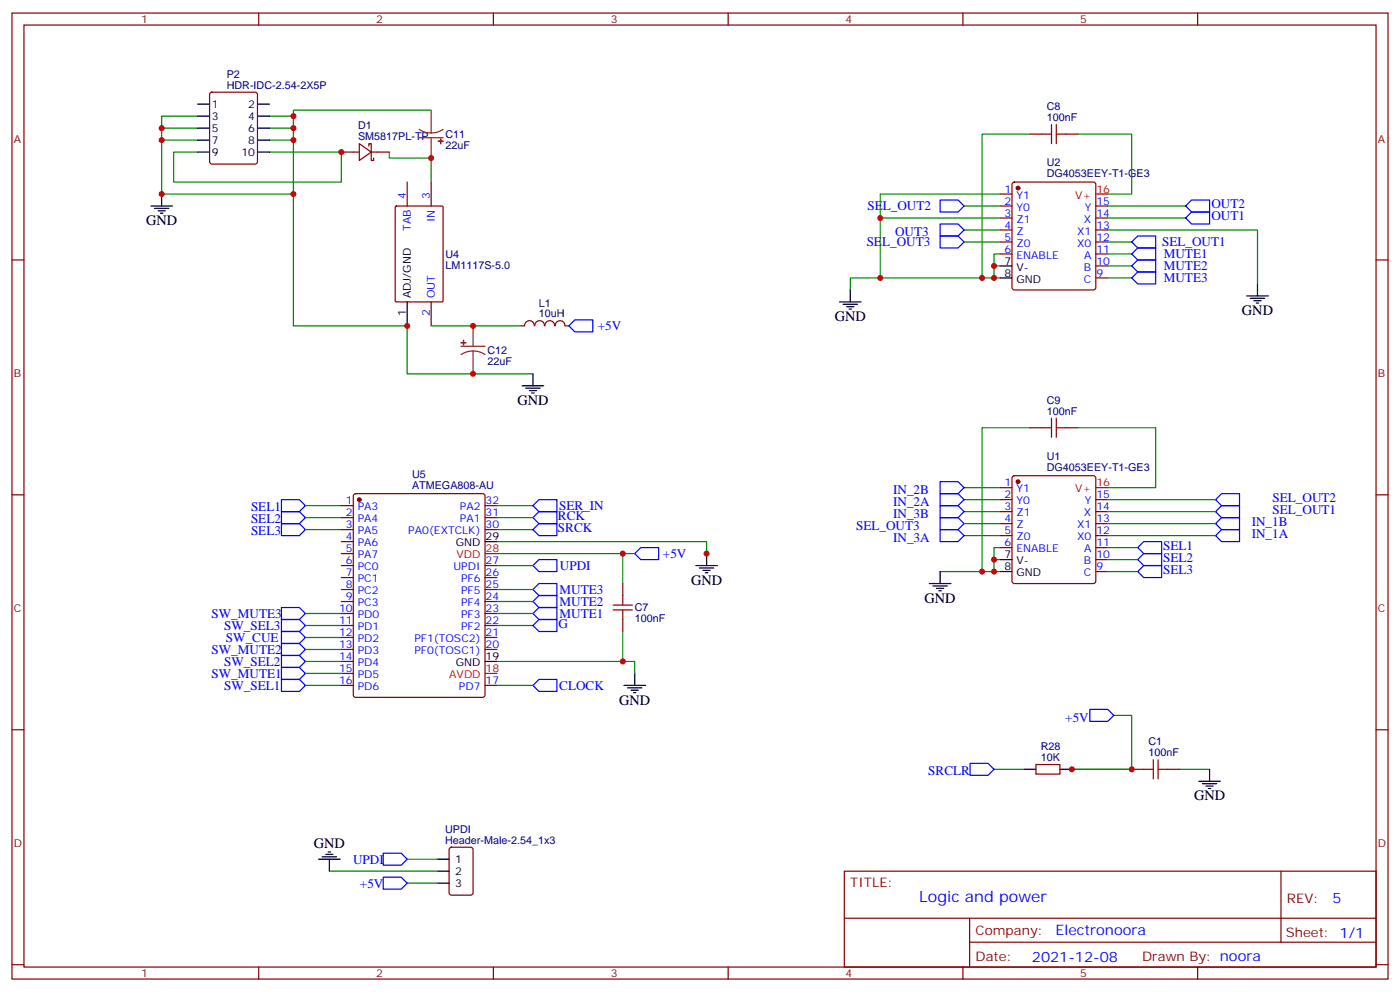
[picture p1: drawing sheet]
<svg xmlns="http://www.w3.org/2000/svg" width="412mm" height="292mm" viewBox="0 0 412 292" stroke-linecap="round" stroke-linejoin="round" font-family="sans-serif">
<g fill="none" stroke="#870000" stroke-width=".35">
<path d="M3.5 3.8h405.4v284.4h-405.4zM7.1 7.4h398.2v277.3h-398.2zM76.2 3.8v3.6M145.3 3.8v3.6M214.5 3.8v3.6M283.6 3.8v3.6M352.8 3.8v3.6M62 27.3l.4-.2h12.7l.7 .5v20l-.4 .6-13 .1-.6-.5-.1-20zM303.4 39.5h3.5M314 39.5h3.5M100.5 44.8h5.3M105.8 42.3l3.6 2.5-3.6 2.4z"/>
<path d="M108.7 43v-.7h.7v4.9h.7v-.7M109.4 44.8h5.3M119.9 53.6v7M127 53.6v7M294.6 57.1h3.5M298.3 53.8l.5-.2h23.3l.5 .2 .2 .5v30.3l-.2 .5-.5 .2h-23.3l-.5-.2-.2-.5v-30.3zM3.5 76.5h3.6M116.5 60.8l.3-.2h13.4l.3 .2v27.7l-.2 .3-13.5 .1-.3-.2zM294.6 60.6h3.5M294.6 64.2h3.5M294.6 67.7h3.5M294.6 71.2h3.5"/>
<path d="M294.6 74.8h3.5M322.8 60.6h3.5M322.8 64.2h3.5M322.8 67.7h3.5M322.8 71.2h3.5M322.8 74.8h3.5M322.8 78.3h3.5M405.3 76.5h3.6M127 88.9v7M153.5 95.9h1M154.6 95.9a1.41 1.41 0 0 1 1.4-1.5 1.41 1.41 0 0 1 1.4 1.5M157.6 95.9a1.41 1.41 0 0 1 1.4-1.5 1.41 1.41 0 0 1 1.4 1.5"/>
<path d="M160.5 95.9a1.41 1.41 0 0 1 1.4-1.5 1.41 1.41 0 0 1 1.4 1.5M163.6 95.9a1.41 1.41 0 0 1 1.4-1.5 1.41 1.41 0 0 1 1.4 1.5M166.5 95.9h1.1M322.8 81.8h3.5M303.4 125.9h3.5M314 125.9h3.5M3.5 145.7h3.6M100.5 148.8h3.6M100.5 152.4h3.6M100.5 155.9h3.6M100.5 159.4h3.6M104.3 145.5l.5-.2h37.4l.6 .4 .1 58.9-.5 .6-37.6 .1-.7-.5v-58.8z"/>
<path d="M142.9 148.8h3.5M142.9 152.4h3.5M142.9 155.9h3.5M294.6 143.5h3.5M294.6 147.1h3.5M294.6 150.6h3.5M294.6 154.1h3.5M294.6 157.7h3.5M298.3 140.2l.5-.2h23.3l.5 .2 .2 .5v30.4l-.2 .5-.5 .2h-23.3l-.5-.3-.2-.4v-30.4zM322.8 147.1h3.5M322.8 150.6h3.5M322.8 154.1h3.5"/>
<path d="M322.8 157.7h3.5M405.3 145.7h3.6M100.5 162.9h3.6M100.5 166.5h3.6M100.5 170h3.6M100.5 173.5h3.6M100.5 177.1h3.6M142.9 166.5h3.5M142.9 170h3.5M142.9 173.5h3.5M142.9 177.1h3.5M183.4 171.8v3.5"/>
<path d="M294.6 161.2h3.5M322.8 161.2h3.5M322.8 168.2h3.5M322.8 164.7h3.5M100.5 180.6h3.6M100.5 184.1h3.6M100.5 187.6h3.6M100.5 191.2h3.6M100.5 194.7h3.6M100.5 198.2h3.6M142.9 180.6h3.5M142.9 184.1h3.5"/>
<path d="M142.9 187.6h3.5M142.9 191.2h3.5M183.4 182.4v3.5M3.5 214.8h3.6M100.5 201.8h3.6M142.9 201.8h3.5M405.3 214.8h3.6M305.2 225h7v2.9h-7zM333.4 226.4h3.5M344 226.4h3.5M132.5 249.6l.5-.2h5.6l.7 .4v13l-.4 .6-5.9 .1-.7-.5v-12.9zM248.7 256.4h156.6v28.3h-156.6z"/>
<path d="M377.3 256.5v20.8M248.7 270.3h156.5M285.6 277.3h119.6M285.6 270.3v14.1M3.5 284h3.6M76.2 284.7v3.5M145.3 284.7v3.5M214.5 284.7v3.5M283.6 284.7v3.5M352.8 284.7v3.5M405.3 284h3.6"/>
</g>
<g fill="none" stroke="#008700" stroke-width=".35">
<path d="M47.6 37.7v3.5h10.6M58.2 34.2h-10.6v3.5h10.6M79.4 37.7h7v3.5h-7M79.4 34.2h7v3.5M127 32.4h-40.6v1.8M303.4 39.5h-14.1v42.3M317.5 39.5h15.9v17.6h-7.1M47.6 41.2v15.9h38.8v-15.9M58.2 44.8h-7v8.8h49.3v-8.8h-21.1M86.4 57.1v38.8h33.5v14.1h37.1M114.7 44.8v1.7h12.3v7.1M294.6 57.1h-35.3v7.1h35.3"/>
<path d="M259.3 64.2v17.6M284 67.7h10.6M284 60.6h10.6M284 71.2h10.6M292.8 78.3v3.5M294.6 74.8h-1.8v3.5h1.8M326.3 67.7h44.1v15.9M326.3 60.6h22.9M326.3 64.2h22.9M326.3 74.8h7.1M326.3 78.3h7.1M326.3 71.2h7.1"/>
<path d="M127 95.9h26.5M294.6 81.8h-44.1v3.5M326.3 81.8h7.1M303.4 125.9h-14.1v42.3M317.5 125.9h22.9v17.6h-14.1M90 155.9h10.5M90 152.4h10.5M90 148.8h10.5M146.4 159.4h61.7v5.3M146.4 155.9h10.6M146.4 152.4h10.6M146.4 148.8h10.6"/>
<path d="M284 143.5h10.6M284 147.1h10.6M284 150.6h10.6M284 157.7h10.6M284 154.1h10.6M326.3 147.1h31.8M326.3 150.6h31.8M326.3 157.7h31.8M326.3 154.1h31.8M146.4 173.5h10.6M146.4 177.1h10.6M146.4 166.5h10.6"/>
<path d="M146.4 162.9h40.6M183.4 162.9v8.9M276.9 168.2h17.7M292.8 164.7v3.5M294.6 161.2h-1.8v3.5h1.8M326.3 168.2h8.8M326.3 161.2h8.8M326.3 164.7h8.8M90 180.6h10.5M90 191.2h10.5M90 194.7h10.5M90 184.1h10.5"/>
<path d="M90 187.6h10.5M90 198.2h10.5M146.4 194.7h40.6v3.5M146.4 180.6h10.6M146.4 184.1h10.6M183.4 185.9v8.8M90 201.8h10.5M146.4 201.8h10.6M328.1 210.6h5.3v15.8h-17.7h17.7M292.8 226.4h8.8M347.5 226.4h8.8M97 256.4h31.8"/>
<path d="M119.9 252.9h8.9M119.9 260h8.9"/>
</g>
<g fill="none" stroke="#000" stroke-width=".35">
<path d="M58.2 30.7h3.5M58.2 34.2h3.5M58.2 37.7h3.5M75.8 30.7h3.6M75.8 34.2h3.6M75.8 37.7h3.6M47.6 57.1v3.5M58.2 41.2h3.5M58.2 44.8h3.5M75.8 41.2h3.6M75.8 44.8h3.6M44.4 60.6h6.4"/>
<path d="M45.5 61.3h4.2M46.6 62.1h2.1M47.3 62.8h.7M294.6 78.3h3.5M119.9 88.9v7M247.3 88.9h6.3M248.4 89.6h4.2M249.4 90.3h2.1M250.1 91h.7M250.5 85.3v3.6M294.6 81.8h3.5M367.2 87.1h6.4"/>
<path d="M368.3 87.8h4.2M369.4 88.5h2.1M370.1 89.2h.7M370.4 83.6v3.5M153.8 113.6h6.4M154.9 114.3h4.2M155.9 115h2.1M156.6 115.7h.7M157 110v3.6M142.9 159.4h3.5M205 166.5h6.3M206 167.2h4.3"/>
<path d="M207.1 167.9h2.1M207.8 168.6h.7M208.1 162.9v3.6M273.8 171.8h6.3M274.8 172.5h4.2M275.9 173.2h2.1M276.6 173.9h.7M276.9 168.2v3.6M294.6 164.7h3.5M294.6 168.2h3.5M142.9 194.7h3.5M187 198.2v3.6"/>
<path d="M183.8 201.8h6.3M184.9 202.5h4.2M185.9 203.2h2.1M186.6 203.9h.7M301.6 226.4h3.6M312.2 226.4h3.5M353.1 230h6.4M354.2 230.7h4.2M355.2 231.4h2.2M356 232.1h.7M356.3 226.4v3.6M93.8 252.9h6.4"/>
<path d="M94.9 252.2h4.2M96 251.5h2.1M96.7 250.8h.7M97 252.9v3.5M128.8 260h3.5M128.8 252.9h3.5M128.8 256.4h3.5"/>
</g>
<g fill="none" stroke="#00f" stroke-width=".35">
<path d="M276.9 58.9h5.3l1.8 1.7-1.8 1.8h-5.3zM276.9 65.9h5.3l1.8 1.8-1.8 1.8h-5.3zM276.9 69.5h5.3l1.8 1.7-1.8 1.8h-5.3zM333.4 74.8l1.7-1.8h5.3v3.5h-5.3zM333.4 78.3l1.7-1.8h5.3v3.5h-5.3zM333.4 71.2l1.7-1.7h5.3v3.5h-5.3zM349.2 60.6l1.8-1.7h5.3v3.5h-5.3zM349.2 64.2l1.8-1.8h5.3v3.5h-5.3zM167.6 95.9l1.7-1.7h5.3v3.5h-5.3zM333.4 81.8l1.7-1.8h5.3v3.6h-5.3zM82.9 147.1h5.3l1.8 1.7-1.8 1.8h-5.3zM82.9 150.6h5.3l1.8 1.8-1.8 1.7h-5.3z"/>
<path d="M82.9 154.1h5.3l1.8 1.8-1.8 1.8h-5.3zM157 148.8l1.7-1.7h5.3v3.5h-5.3zM157 155.9l1.7-1.8h5.3v3.6h-5.3zM157 152.4l1.7-1.8h5.3v3.5h-5.3zM276.9 148.8h5.3l1.8 1.8-1.8 1.8h-5.3zM276.9 155.9h5.3l1.8 1.8-1.8 1.7h-5.3zM276.9 141.8h5.3l1.8 1.7-1.8 1.8h-5.3zM276.9 145.3h5.3l1.8 1.8-1.8 1.7h-5.3zM276.9 152.4h5.3l1.8 1.7-1.8 1.8h-5.3zM358.1 150.6l1.7-1.8h5.3v3.6h-5.3zM358.1 147.1l1.7-1.8h5.3v3.5h-5.3zM358.1 157.7l1.7-1.8h5.3v3.5h-5.3z"/>
<path d="M358.1 154.1l1.7-1.7h5.3v3.5h-5.3zM82.9 178.8h5.3l1.8 1.8-1.8 1.8h-5.3zM157 177.1l1.7-1.8h5.3v3.5h-5.3zM157 173.5l1.7-1.7h5.3v3.5h-5.3zM157 166.5l1.7-1.8h5.3v3.5h-5.3zM187 162.9l1.7-1.7h5.3v3.5h-5.3zM335.1 161.2l1.8-1.8h5.3v3.5h-5.3zM335.1 164.7l1.8-1.8h5.3v3.6h-5.3zM335.1 168.2l1.8-1.7h5.3v3.5h-5.3zM82.9 196.5h5.3l1.8 1.7-1.8 1.8h-5.3zM82.9 189.4h5.3l1.8 1.8-1.8 1.7h-5.3zM82.9 200h5.3l1.8 1.8-1.8 1.7h-5.3z"/>
<path d="M82.9 192.9h5.3l1.8 1.8-1.8 1.8h-5.3zM82.9 182.4h5.3l1.8 1.7-1.8 1.8h-5.3zM82.9 185.9h5.3l1.8 1.7-1.8 1.8h-5.3zM157 180.6l1.7-1.8h5.3v3.6h-5.3zM157 184.1l1.7-1.7h5.3v3.5h-5.3zM157 201.8l1.7-1.8h5.3v3.5h-5.3zM321 208.8h5.3l1.8 1.8-1.8 1.7h-5.3zM285.8 224.7h5.2l1.8 1.7-1.8 1.8h-5.2zM112.9 258.2h5.3l1.7 1.8-1.7 1.7h-5.3zM112.9 251.1h5.3l1.7 1.8-1.7 1.8h-5.3z"/>
</g>
<g fill="#870000" stroke="#870000" stroke-width=".35">
<circle cx="299.9" cy="55.4" r=".53"/>
<circle cx="299.9" cy="141.8" r=".53"/>
<circle cx="105.8" cy="147.1" r=".53"/>
</g>
<path d="M322.8 57.1h3.5M322.8 143.5h3.5M142.9 162.9h3.5M142.9 198.2h3.5" fill="none" stroke="#f00" stroke-width=".35"/>
<g fill="none" stroke="#a10000" stroke-width=".35">
<path d="M306.9 39.5h2.8M309.7 36.7v5.6M311.1 39.5h2.9M311.1 36.7v5.6M306.9 125.9h2.8M309.7 123.1v5.6M311.1 123.1v5.6M311.1 125.9h2.9M180.6 179.5h5.7M180.6 178.1h5.7M183.4 175.3v2.8M183.4 179.5v2.9"/>
<path d="M336.9 226.4h2.8M339.7 223.6v5.7M341.1 226.4h2.9M341.1 223.6v5.7"/>
</g>
<g fill="#8c2424" stroke="#8c2424" stroke-width=".35">
<path d="M129.8 40.9v1.4z"/>
<path d="M129.1 41.6h1.4z"/>
<path d="M136.5 100.2l.1 1.4z"/>
<path d="M135.8 100.9h1.4z"/>
</g>
<path d="M123.5 38.1l1.6 .8 1.9 .2M127 32.4v6.7M130.5 38.1l-1.6 .8-1.9 .2M123.5 40.5h7M127 40.5v6M139.3 95.9v6M135.8 101.9h7.1M139.3 103.3l-1.8 .3-1.7 .8M139.3 103.3l1.9 .3 1.7 .8M139.3 103.3v6.7" fill="none" stroke="#8c2424" stroke-width=".35"/>
<g fill="#c00">
<circle cx="259.3" cy="81.8" r=".88"/>
<circle cx="289.3" cy="81.8" r=".88"/>
<circle cx="289.3" cy="168.2" r=".88"/>
<circle cx="259.3" cy="64.2" r=".88"/>
<circle cx="86.4" cy="37.7" r=".88"/>
<circle cx="86.4" cy="41.2" r=".88"/>
<circle cx="86.4" cy="34.2" r=".88"/>
<circle cx="127" cy="46.5" r=".88"/>
<circle cx="86.4" cy="57.1" r=".88"/>
<circle cx="119.9" cy="95.9" r=".88"/>
<circle cx="139.3" cy="110" r=".88"/>
<circle cx="47.6" cy="37.7" r=".88"/>
<circle cx="47.6" cy="57.1" r=".88"/>
<circle cx="333.4" cy="226.4" r=".88"/>
<circle cx="315.7" cy="226.4" r=".88"/>
<circle cx="100.5" cy="44.8" r=".88"/>
<circle cx="183.4" cy="162.9" r=".88"/>
<circle cx="183.4" cy="194.7" r=".88"/>
<circle cx="208.1" cy="162.9" r=".88"/>
<circle cx="47.6" cy="41.2" r=".88"/>
<circle cx="139.3" cy="95.9" r=".88"/>
<circle cx="292.8" cy="81.8" r=".88"/>
<circle cx="292.8" cy="78.3" r=".88"/>
<circle cx="292.8" cy="168.2" r=".88"/>
<circle cx="292.8" cy="164.7" r=".88"/>
</g>
<text font-size="4.6" fill="#00f" x="270.8" y="265.5">Logic and power</text>
<g font-size="4.2">
<text x="43" y="66.3">GND</text>
<text x="245.9" y="94.5">GND</text>
<text x="365.8" y="92.7">GND</text>
<text x="152.4" y="119.2">GND</text>
<text x="203.6" y="172.1">GND</text>
<text x="272.3" y="177.4">GND</text>
<text x="182.4" y="207.4">GND</text>
<text x="351.7" y="235.6">GND</text>
<text x="92.4" y="249.7">GND</text>
</g>
<g font-size="4.2" fill="#00f">
<text x="392.5" y="265.7">5</text>
<text x="310.9" y="275.3">Electronoora</text>
<text x="304" y="283.1">2021-12-08</text>
</g>
<g font-size="3.9" fill="#00f">
<text x="255.5" y="61.9">SEL_OUT2</text>
<text x="356.8" y="61.3">OUT2</text>
<text x="356.8" y="64.9">OUT1</text>
<text x="263.7" y="69.5">OUT3</text>
<text x="255.3" y="72.5">SEL_OUT3</text>
<text x="342.3" y="72.5">SEL_OUT1</text>
<text x="342.8" y="76">MUTE1</text>
<text x="342.8" y="79.5">MUTE2</text>
<text x="342.8" y="83.1">MUTE3</text>
<text x="176.1" y="97.2">+5V</text>
<text x="263.1" y="145.3">IN_2B</text>
<text x="263.1" y="148.8">IN_2A</text>
<text x="374.9" y="147.8">SEL_OUT2</text>
<text x="73.9" y="150.5">SEL1</text>
<text x="73.9" y="154">SEL2</text>
<text x="164.4" y="153">RCK</text>
<text x="164.7" y="150.1">SER_IN</text>
<text x="252.2" y="155.9">SEL_OUT3</text>
<text x="263.1" y="152.4">IN_3B</text>
<text x="368.7" y="154.8">IN_1B</text>
<text x="374.9" y="151.4">SEL_OUT1</text>
<text x="73.9" y="157.5">SEL3</text>
<text x="164.4" y="156.5">SRCK</text>
<text x="263.1" y="159.4">IN_3A</text>
<text x="342.6" y="161.9">SEL1</text>
<text x="368.7" y="158.4">IN_1A</text>
<text x="164.9" y="167.7">UPDI</text>
<text x="195.3" y="164.2">+5V</text>
<text x="342.6" y="165.5">SEL2</text>
<text x="342.6" y="169">SEL3</text>
<text x="164.8" y="178.3">MUTE2</text>
<text x="164.8" y="174.7">MUTE3</text>
<text x="62.3" y="181.8">SW_MUTE3</text>
<text x="66" y="185.3">SW_SEL3</text>
<text x="164.5" y="184.8">G</text>
<text x="164.8" y="181.8">MUTE1</text>
<text x="66.6" y="188.9">SW_CUE</text>
<text x="62.3" y="192.4">SW_MUTE2</text>
<text x="66" y="195.9">SW_SEL2</text>
<text x="62.3" y="199.5">SW_MUTE1</text>
<text x="66" y="203">SW_SEL1</text>
<text x="164.7" y="203">CLOCK</text>
<text x="313.8" y="212.4">+5V</text>
<text x="273.4" y="228.2">SRCLR</text>
<text x="104" y="254.3">UPDI</text>
<text x="106" y="261.3">+5V</text>
</g>
<g font-size="3.9" fill="#800">
<text x="250.5" y="261">TITLE:</text>
<text x="379.1" y="265.7">REV:</text>
<text x="287.4" y="275.2">Company:</text>
<text x="378.7" y="275.8">Sheet: 1/1</text>
<text x="287.4" y="282.9">Date:</text>
<text x="336.4" y="283">Drawn By: noora</text>
</g>
<g font-size="3.2" fill="#800">
<text x="41.6" y="6.8">1</text>
<text x="110.8" y="6.8">2</text>
<text x="179.9" y="6.8">3</text>
<text x="249.1" y="6.8">4</text>
<text x="318.2" y="6.8">5</text>
<text x="4.1" y="41.9">A</text>
<text x="405.9" y="41.9">A</text>
<text x="4.1" y="111.1">B</text>
<text x="405.9" y="111.1">B</text>
<text x="4.1" y="180.2">C</text>
<text x="405.9" y="180.2">C</text>
<text x="4.1" y="249.4">D</text>
<text x="405.9" y="249.4">D</text>
<text x="41.6" y="287.7">1</text>
<text x="110.8" y="287.7">2</text>
<text x="179.9" y="287.7">3</text>
<text x="249.1" y="287.7">4</text>
<text x="318.2" y="287.7">5</text>
</g>
<g font-size="3.2" fill="#000080">
<text x="66.8" y="22.9">P2</text>
<text x="66.8" y="26.1">HDR-IDC-2.54-2X5P</text>
<text x="308.3" y="35.6">100nF</text>
<text x="308.3" y="32.4">C8</text>
<text x="105.5" y="41.2">SM5817PL-TP</text>
<text x="105.5" y="38">D1</text>
<text x="131.2" y="40.6">C11</text>
<text x="131.2" y="43.8">22uF</text>
<text x="308.3" y="52.2">DG4053EEY-T1-GE3</text>
<text x="308.3" y="49">U2</text>
<text x="131.2" y="75.9">U4</text>
<text x="131.2" y="79.1">LM1117S-5.0</text>
<text x="158.7" y="93.3">10uH</text>
<text x="158.7" y="90.2">L1</text>
<text x="143.6" y="107.3">22uF</text>
<text x="143.6" y="104.1">C12</text>
<text x="308.3" y="118.8">C9</text>
<text x="308.3" y="122">100nF</text>
<text x="308.3" y="135.4">U1</text>
<text x="121.4" y="143.9">ATMEGA808-AU</text>
<text x="121.4" y="140.7">U5</text>
<text x="308.3" y="138.6">DG4053EEY-T1-GE3</text>
<text x="187" y="180">C7</text>
<text x="187" y="183.1">100nF</text>
<text x="306.6" y="220.8">R28</text>
<text x="338.3" y="219.3">C1</text>
<text x="306.6" y="224">10K</text>
<text x="338.3" y="222.6">100nF</text>
<text x="131.1" y="245.2">UPDI</text>
<text x="131.1" y="248.3">Header-Male-2.54_1x3</text>
</g>
<g font-size="3.2">
<text x="62.4" y="31.7">1</text>
<text x="62.4" y="35.2">3</text>
<text x="73.1" y="31.7">2</text>
<text x="73.1" y="35.2">4</text>
<text x="62.4" y="38.8">5</text>
<text x="73.1" y="38.8">6</text>
<text x="62.4" y="42.3">7</text>
<text x="62.4" y="45.8">9</text>
<text x="71.1" y="45.8">10</text>
<text x="73.1" y="42.3">8</text>
<text x="295.9" y="77.9">7</text>
<text x="295.9" y="81.5">8</text>
<text x="299.4" y="79.7">V-</text>
<text x="299.4" y="83.2">GND</text>
<text x="121" y="87.8" transform="rotate(-90 121 87.8)">ADJ/GND</text>
<text x="119.6" y="93" transform="rotate(-90 119.6 93)">1</text>
<text x="134.3" y="160.8">GND</text>
<text x="143.1" y="159.1">29</text>
<text x="295.9" y="164.4">7</text>
<text x="295.9" y="167.9">8</text>
<text x="299.4" y="166.1">V-</text>
<text x="299.4" y="169.7">GND</text>
<text x="134.3" y="196.1">GND</text>
<text x="143.1" y="194.3">19</text>
<text x="134.1" y="254">1</text>
<text x="134.1" y="257.5">2</text>
<text x="134.1" y="261">3</text>
</g>
<g font-size="3.2" fill="#00f">
<text x="119.6" y="58.5" transform="rotate(-90 119.6 58.5)">4</text>
<text x="126.6" y="58.5" transform="rotate(-90 126.6 58.5)">3</text>
<text x="295.9" y="56.8">1</text>
<text x="299.4" y="58.5">Y1</text>
<text x="128.1" y="65.4" transform="rotate(-90 128.1 65.4)">IN</text>
<text x="295.9" y="60.3">2</text>
<text x="295.9" y="63.8">3</text>
<text x="299.4" y="62.1">Y0</text>
<text x="299.4" y="65.6">Z1</text>
<text x="319.3" y="65.6">X</text>
<text x="319.5" y="62.1">Y</text>
<text x="323" y="63.8">14</text>
<text x="323" y="60.3">15</text>
<text x="121" y="68" transform="rotate(-90 121 68)">TAB</text>
<text x="295.9" y="67.3">4</text>
<text x="295.9" y="70.9">5</text>
<text x="299.4" y="69.1">Z</text>
<text x="317.3" y="69.1">X1</text>
<text x="323" y="70.9">12</text>
<text x="323" y="67.3">13</text>
<text x="295.9" y="74.4">6</text>
<text x="299.4" y="72.6">Z0</text>
<text x="299.4" y="76.2">ENABLE</text>
<text x="317.3" y="72.6">X0</text>
<text x="319.3" y="76.2">A</text>
<text x="323" y="77.9">10</text>
<text x="323" y="74.4">11</text>
<text x="319.3" y="83.2">C</text>
<text x="319.3" y="79.7">B</text>
<text x="323" y="81.5">9</text>
<text x="128.1" y="87.8" transform="rotate(-90 128.1 87.8)">OUT</text>
<text x="126.6" y="93" transform="rotate(-90 126.6 93)">2</text>
<text x="295.9" y="143.2">1</text>
<text x="101.9" y="148.5">1</text>
<text x="143.1" y="148.5">32</text>
<text x="295.9" y="146.7">2</text>
<text x="299.4" y="145">Y1</text>
<text x="299.4" y="148.5">Y0</text>
<text x="319.5" y="148.5">Y</text>
<text x="323" y="146.7">15</text>
<text x="101.9" y="152">2</text>
<text x="101.9" y="155.5">3</text>
<text x="105.4" y="150.2">PA3</text>
<text x="105.4" y="153.8">PA4</text>
<text x="135.5" y="153.8">PA1</text>
<text x="135.5" y="150.2">PA2</text>
<text x="143.1" y="155.5">30</text>
<text x="143.1" y="152">31</text>
<text x="295.9" y="150.2">3</text>
<text x="295.9" y="153.8">4</text>
<text x="299.4" y="152">Z1</text>
<text x="299.4" y="155.5">Z</text>
<text x="317.3" y="155.5">X1</text>
<text x="319.3" y="152">X</text>
<text x="323" y="153.8">13</text>
<text x="323" y="150.2">14</text>
<text x="101.9" y="159.1">4</text>
<text x="105.4" y="157.3">PA5</text>
<text x="105.4" y="160.8">PA6</text>
<text x="120.3" y="157.3">PA0(EXTCLK)</text>
<text x="295.9" y="157.3">5</text>
<text x="295.9" y="160.8">6</text>
<text x="299.4" y="159.1">Z0</text>
<text x="317.3" y="159.1">X0</text>
<text x="323" y="160.8">11</text>
<text x="323" y="157.3">12</text>
<text x="101.9" y="162.6">5</text>
<text x="101.9" y="166.1">6</text>
<text x="105.4" y="164.4">PA7</text>
<text x="105.4" y="167.9">PC0</text>
<text x="133.6" y="167.9">UPDI</text>
<text x="143.1" y="166.1">27</text>
<text x="299.4" y="162.6">ENABLE</text>
<text x="319.3" y="166.1">B</text>
<text x="319.3" y="162.6">A</text>
<text x="323" y="167.9">9</text>
<text x="323" y="164.4">10</text>
<text x="101.9" y="169.7">7</text>
<text x="101.9" y="173.2">8</text>
<text x="105.4" y="171.4">PC1</text>
<text x="135.8" y="171.4">PF6</text>
<text x="143.1" y="173.2">25</text>
<text x="143.1" y="169.7">26</text>
<text x="319.3" y="169.7">C</text>
<text x="101.9" y="176.7">9</text>
<text x="105.4" y="174.9">PC2</text>
<text x="105.4" y="178.5">PC3</text>
<text x="135.8" y="178.5">PF4</text>
<text x="135.8" y="174.9">PF5</text>
<text x="143.1" y="176.7">24</text>
<text x="99.9" y="180.2">10</text>
<text x="99.9" y="183.8">11</text>
<text x="105.4" y="182">PD0</text>
<text x="105.4" y="185.5">PD1</text>
<text x="135.8" y="185.5">PF2</text>
<text x="135.8" y="182">PF3</text>
<text x="143.1" y="183.8">22</text>
<text x="143.1" y="180.2">23</text>
<text x="99.9" y="187.3">12</text>
<text x="99.9" y="190.8">13</text>
<text x="105.4" y="189.1">PD2</text>
<text x="122.1" y="189.1">PF1(TOSC2)</text>
<text x="143.1" y="190.8">20</text>
<text x="143.1" y="187.3">21</text>
<text x="99.9" y="194.3">14</text>
<text x="99.9" y="197.9">15</text>
<text x="105.4" y="192.6">PD3</text>
<text x="105.4" y="196.1">PD4</text>
<text x="122.1" y="192.6">PF0(TOSC1)</text>
<text x="99.9" y="201.4">16</text>
<text x="105.4" y="199.6">PD5</text>
<text x="105.4" y="203.2">PD6</text>
<text x="135.2" y="203.2">PD7</text>
<text x="143.1" y="201.4">17</text>
</g>
<g font-size="3.2" fill="#f00">
<text x="316.7" y="58.5">V+</text>
<text x="323" y="56.8">16</text>
<text x="323" y="143.2">16</text>
<text x="316.7" y="145">V+</text>
<text x="134.5" y="164.4">VDD</text>
<text x="143.1" y="162.6">28</text>
<text x="143.1" y="197.9">18</text>
<text x="132.3" y="199.6">AVDD</text>
</g>
</svg>
